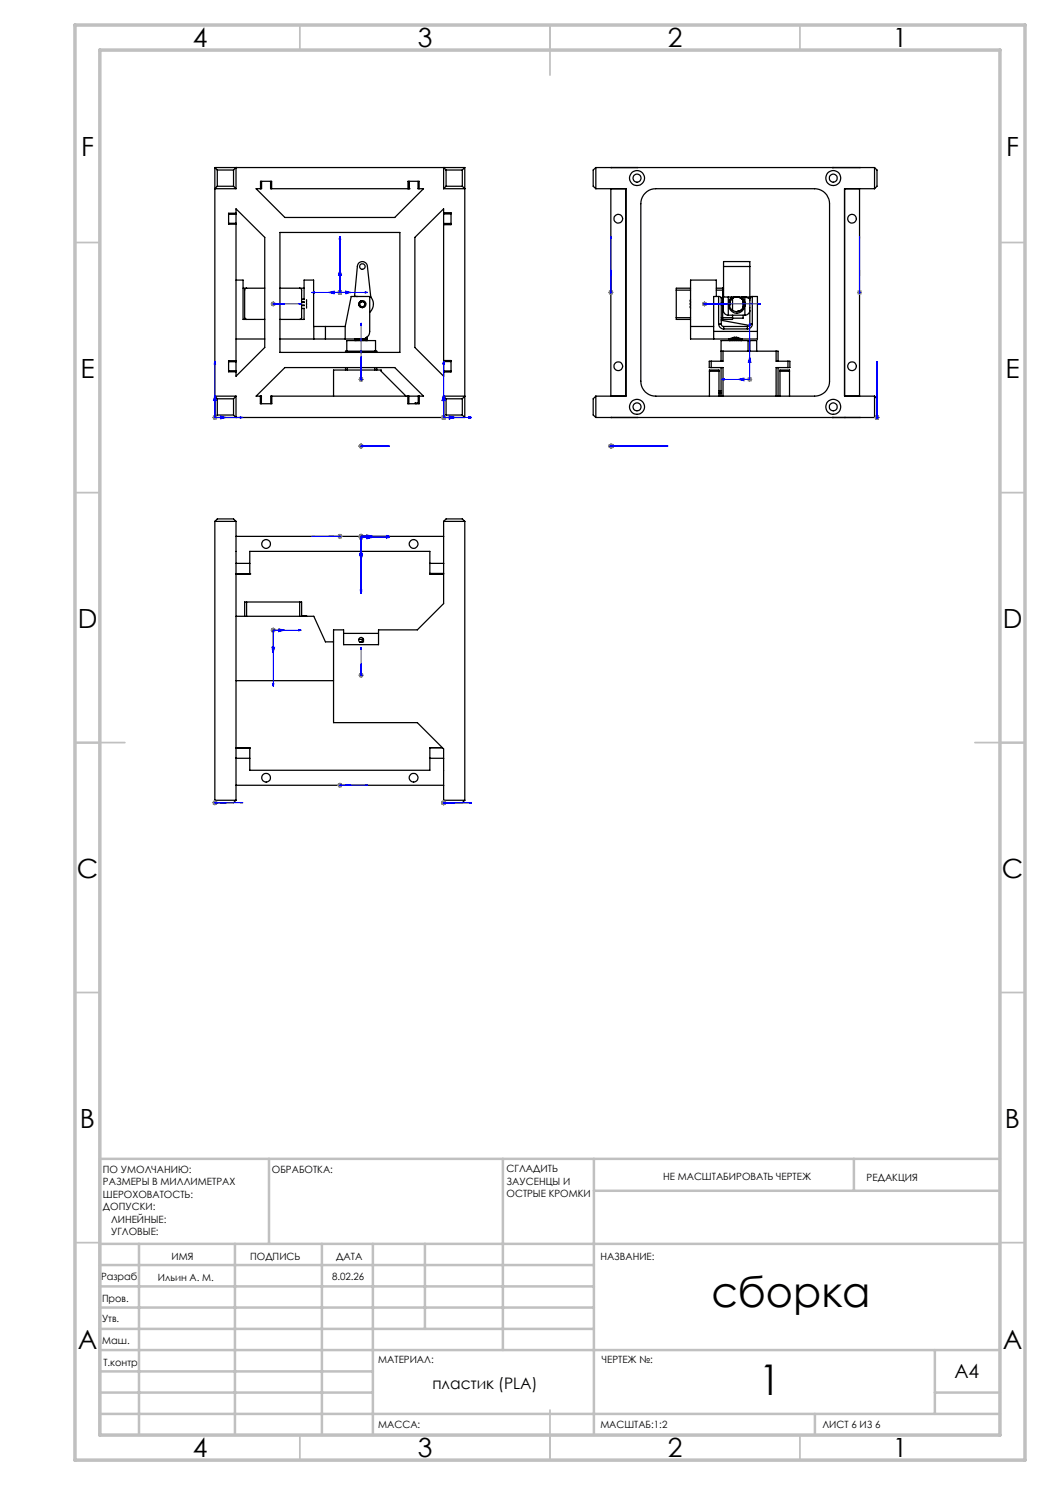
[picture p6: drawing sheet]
<svg xmlns="http://www.w3.org/2000/svg" width="210mm" height="297mm" viewBox="0 0 210 297" stroke-linecap="round" stroke-linejoin="round" font-family="sans-serif">
<g fill="none" stroke="#000" stroke-width=".25">
<path d="M43 33.5h50M43 33.5v50M43 33.5l.5 .5M43.5 34h3.2M43.5 37.2h3.2M43.5 37.2l-.5 .5h4.2M43.5 34v3.2M46.7 34v3.2M46.7 37.2l.5 .5M47.2 33.5h.1M47.2 33.5v4.2M47.2 33.5l-.5 .5"/>
<path d="M52.1 37.7h-.9l5.8 5.8h22l5.7-5.8h-.9M52.1 37.7v-1.4h2.2v1.4M52.3 36.3v1.4h-.2M54.1 36.3v1.4h.2M54.3 37.7h27.3M81.6 37.7h.2M81.6 37.7v-1.4h2.2v1.4M81.8 37.7h.1M81.8 36.3v1.4M83.6 36.3v1.4h.2M88.7 33.5h.1M88.7 33.5l.5 .5"/>
<path d="M88.7 33.5v4.2M89.2 34h3.3M89.2 37.2h3.3M89.2 34v3.2M89.2 37.2l-.5 .5M92.5 34v3.2M92.5 37.2l.5 .5h-4.3M93 33.5l-.5 .5M93 33.5v50M119.2 37.7h6v41.5h-6M119.2 33.5h55.7M119.2 33.5v4.2"/>
<path d="M119.2 33.5l-.6 .5v3.2l.6 .5M122.2 33.5h.1M122.2 37.7v41.5M129 38.6a2.79 2.79 0 0 1 2.2-.9h31.7a3 3 0 0 1 3 3v35.5a2.95 2.95 0 0 1-3 3h-31.7a2.95 2.95 0 0 1-3-3v-35.5l.1-.9zM166.5 33.5h.1M171.9 33.5h.1M171.9 37.7v41.5M174.9 37.7h-6v41.5h6M174.9 33.5l.5 .5v3.2l-.5 .5M174.9 33.5v4.2M45.7 44.7h1.5M45.7 42.9h1.5"/>
<path d="M47.2 44.7v.1M47.2 42.6v.3M47.2 56h1.4v7.9h4.4M47.2 42.6v-.8l5.8 5.7v22l-5.8 5.7v-.8M47.2 42.9v1.8M47.2 44.8v27.3M47.2 42.6h-1.5v2.2h1.5M48.6 57.6h4.4M49.3 57.6l-.4 .4v5.5l.4 .4M56 57.6h4.8M56 46.5h24v24h-24zM59.9 57.6l.4 .4v5.6l-.4 .3"/>
<path d="M60.3 59.8h.5M60.8 59.9v-3.9h1.9v9.3h6.3M61.3 59.9v.5M70.9 59.3l.6-6a1.01 1.01 0 0 1 1-1 1.01 1.01 0 0 1 1 1l.7 6.1M70.9 59.3h.6M70.9 59.2v.1M73.9 59.4h.3M74.2 59.4l.1 .1a2.15 2.15 0 0 1-.4 3M88.7 44.7v.2M88.7 42.5v.3M88.7 44.7h1.5M88.7 42.8h1.5"/>
<path d="M88.7 42.5v-.7l-5.7 5.7v22l5.7 5.7v-.8M88.7 42.8v1.9M88.7 44.9v27.2M88.7 42.5h1.5v2.4h-1.5M135.3 58h2.8M135.3 58v5.5M138.1 59.9l-.1 .2 .1 .3M138.1 57.6h-2.8v.4M143.3 59.3v-3.3h-5.2v11.8h7.7l.4-.1M143.3 57.6h1.4M143.3 58h1.4M143.7 59.3v5.5"/>
<path d="M144.5 57.6v2.9M144.7 59.3v2.5a1.04 1.04 0 0 0 1 1.2M144.7 53.3v-1h5.3v1M144.7 53.3v6.1h2.1M144.7 53.3h5.3M145.7 59.4v1.4M146.3 59.4l-.5 .9-.1 .5M146.5 59.6v2.5M146.8 59.5a1.46 1.46 0 0 0-.9 1.3M146.8 59.5h.1M146.8 59.5l-.4 .2M146.8 59.5a1.42 1.42 0 0 0-.9 1.3"/>
<path d="M146.8 59.4a1.51 1.51 0 0 0-.8 2.2 1.51 1.51 0 0 0 2.3 .3 1.51 1.51 0 0 0-.1-2.3M146.8 59.4h3.2M147 59.4l-.2 .1M147.1 59.4h.5M147.1 59.4h.1l-.4 .1M147.1 59.4l-.3 .1M147.6 59.4l.6 .3M147.6 59.4h-.1l.7 .3M147.9 59.4l.3 .2M148.2 59.7l.2 .2M148.2 59.7l.3 .2 .3 .9M148.2 59.7a1.44 1.44 0 0 1-.4 2.5"/>
<path d="M148.2 59.7h.1M148.2 59.6l.2-.2 .4 .5 .2 .6M148.8 59.4h.1M149 59.4v1.1M149 59.4h.1M149.1 59.4l.9 .4M149.1 59.4h.1M150 59.5l.3-.2h1.2v7M150 59.5h.1M150 53.3v11.5M150.5 59.3v5.5M43.5 79.8h3.2"/>
<path d="M43.5 79.8v3.2M45.7 72.4h1.5M45.7 74.2h1.5M46.7 79.8v3.2M47.2 72.1v.3M47.2 74.2v.2M47.2 79.2h-4.2l.5 .6M47.2 79.2l-.5 .6M47.2 72.4v1.8M47.2 79.2v4.3M47.2 67.8h5.8M47.2 72.1h-1.5v2.3h1.5"/>
<path d="M52.1 79.2h.2v1.5M52.1 79.2h-.9l5.8-5.7h22l5.7 5.7h-.8M52.1 79.2v1.5h2.3v-1.5M54.4 79.2h-.2v1.5M54.4 79.2h27.2M60.3 61.7h.5M60.3 61.1h.5M60.3 60.4h.5M60.8 61.6v2.3h-4.8M60.8 60.4v.1M60.8 61v.2M61.3 61.2v.4"/>
<path d="M61.3 60.5v.5M62.8 65.3v2.5M65.1 65.3v2.5M66.7 79.2v-5.2h9.5v.3l5 4.9M69 65.3l1.2-6h3.7v7a1.57 1.57 0 0 1-1.5 1.5h-16.4M69 65.3v2.5M69.1 73.5v.5M69.4 70.2v-2.1h5.7v2.1M69.5 70.2h-.4v.3M69.5 70.2h5.5M69.5 70.2v.3M69.5 73.5v.5"/>
<path d="M71 67.8v.3M71.1 67.8v.3M71.2 67.8v.3M71.3 67.8v.3M71.4 67.8v.3M71.6 67.8v.3M71.7 67.8v.3M72 67.8v.3M72.1 67.8v.3M72.2 60.2a.72 .72 0 0 0-.1 1.2M72.2 60.2l.1 .2M72.2 60.2h.1"/>
<path d="M72.3 60.4a.52 .52 0 0 0-.3 .4 .52 .52 0 0 0 .3 .5M72.3 61.3l-.1 .2M72.3 60.4a.51 .51 0 0 1 .7 .4M72.4 67.8v.3M72.4 60.3l-.1 .1M72.4 61.5h.1M72.5 61.3h.1M72.5 67.8v.3M72.6 60.4l.2 .1M72.7 67.8v.3M72.8 67.7v.4M72.9 60.6l.1 .2"/>
<path d="M73 60.8h.1M73 60.8a.51 .51 0 0 1-.7 .5M73 60.8v.2M73.1 67.7v.4M73.1 67.6v.5M73.3 67.5v.6M73.4 67.4v.7M75 70.2h.4v.3M75 70.2v.3M75 73.5v.5M75.4 73.5v.5M81.6 79.2h.2"/>
<path d="M81.6 79.2v1.5h2.3v-1.5M81.8 79.2h1.8M81.8 79.2v1.5M83.6 79.2h.3M83.6 79.2v1.5M88.7 72.1v.2M88.7 74.2v.2M88.7 72.3v1.9M88.7 79.2v4.3M88.7 79.2l.5 .6M88.7 79.2h4.3l-.5 .6M88.7 72.1h1.5v2.3h-1.5"/>
<path d="M88.7 72.3h1.5M88.7 74.2h1.5M89.2 79.8v3.2M89.2 79.8h3.3M92.5 79.8v3.2M119.2 79.2v4.3M119.2 79.2l-.6 .6v3.2l.6 .5M135.3 63.5v.4h2.8M135.3 63.5h2.8M138.1 61.2l-.1 .2 .1 .2M138.1 60.5l-.1 .3 .1 .2M138.1 65.3h4.6"/>
<path d="M141.9 79.2v-5.2h1.9v5.2M141.9 74.3h1.9M142.2 72.2h-.3v1.3h.3M142.2 73.5h2.4v5.7M142.2 72.2v1.3M142.7 66.3v1.5M142.7 66.3h8.8M143.7 64.8a1.02 1.02 0 0 0 1 1M143.7 64.8h.6M143.8 78.1h.4M143.8 78.7h.4M143.8 78.5h.4"/>
<path d="M144.2 70.2h.4M144.2 73.5v5.7M144.3 64.8v-5.3l-.4-.2h-1.2v7M144.3 64.8l.2 .4 .2 .1M144.3 61h.2M144.3 60.5h.2M144.3 63.5h2.2M144.3 64.1l5.6 1M144.5 61v2.9M144.5 60.5v.5M144.6 70.2h10.6M144.6 70.2v2h-2.4"/>
<path d="M144.7 65.3h4.8M144.7 65.8h4.8M144.7 65.3v.5M145.7 60.8v2.2M145.7 63h3.3M145.7 60.8h.1M145.7 60.8a1.65 1.65 0 0 0 1.5 1.8 1.65 1.65 0 0 0 1.8-1.4M145.9 61v.2M145.9 67.8v.3M145.9 60.8h.1M145.9 61.1h.1M145.9 60.6v.2"/>
<path d="M145.9 60.8v.3M146 60.3v.1M146 67.8v.3M146 67.7v.4M146.2 67.7v.4M146.3 67.6v.5M146.5 67.5v.6M146.5 63.5v.4h-2.2M146.5 63v.5M146.6 67.5v.6M146.8 67.4v.7M147 67.4v.7"/>
<path d="M147.2 67.4v.7M147.4 67.4v.7M147.6 67.5v.6M147.7 67.5v.6M147.8 62.2l-.3 .1M147.9 67.6v.5M148 67.7l.4 .1M148 67.7v.4M148.2 67.7v.4M148.2 67.8v.3M148.3 67.8v.3M148.3 67.8h.1"/>
<path d="M148.6 60.1l.1 .3M148.6 60.1v1.5M148.6 63v.6h-2.1M148.6 61h.2M148.6 60.9h.2M148.6 60.6h.2M148.6 60.5h.2M148.6 61.3h.2M148.6 61.4h.1M148.6 60.1h.1M148.7 60.3h.1M148.8 60.6h.1"/>
<path d="M148.8 60.8h.1M148.8 60.5h.1M148.8 60.8v.5M149 60.5v.7M149 61.2v1.8M149.5 65.3v.5M149.6 68.1h-5.4v4.1M149.6 68.1v2.1M149.6 68.1h.4M150 62.1a.96 .96 0 0 1-1 .9M150 68.1h1.3v2.1M150 64.8l-.1 .3-.4 .2"/>
<path d="M150 68.1v2.1M150 64.8h.5M150.5 64.8a.96 .96 0 0 1-1 1M151.5 66.3v1.5h-3.1M155.2 70.2h.4v2M155.2 70.2v2h2.4M155.6 73.5v5.7M156 79.2v-5.2h1.9v5.2M156 74.3h1.9M157.6 72.2h.4v1.3h-.4M157.6 73.5h-2.4v5.7M157.6 72.2v1.3"/>
<path d="M174.9 79.2l.5 .6v3.2l-.5 .5M174.9 79.2v4.3M43 83.5h50M43.5 83h3.2M43.5 83l-.5 .5M46.7 83l.5 .5M47.2 83.5h.1M83 80.6l.1 .1M83 80.6l.3 .1M83 80.6h.6M88.7 83.5h.1M89.2 83h3.3"/>
<path d="M89.2 83l-.5 .5M92.5 83l.5 .5M119.2 83.5h55.7M122.2 83.5h.1M166.5 83.5h.1M168.9 83.5h.1M171.9 83.5h.1M43 104.3v55.8M43 104.3h4.2M43 104.3l.5-.5h3.2l.5 .5M47.2 104.3v55.8M47.2 114.8h2.8"/>
<path d="M47.2 112.7h2.8M47.2 107.3h41.5M50 112.7v2.1M50 114.8h.1M50 112.7v-2.4h36v2.4M86 112.7v2M86 114.7v.1M86 114.8h2.7M86 112.7h2.7M86 114.7h2.7M88.7 104.3v16.4l-5.2 5.3h-7.8v2.9h-7v-2.9h-2v18.5h16.8l5.2 5.3v10.3M88.7 104.3h4.3"/>
<path d="M88.7 104.3l.5-.5h3.3l.5 .5M93 104.3v55.8M47.2 123.3h15.6l2.3 5.1h1.6M47.2 136.1h19.5M49.3 120.4h-.4v2.9M49.3 120.4h10.6M49.3 120.4v2.9M59.9 120.4h.4v2.9M59.9 120.4v2.9M60.3 123.2h1v.1M68.7 126.7h7M71.8 127.9h.9"/>
<path d="M71.9 128.4h.1M71.9 128.4h.6M72.4 127.9v.5M72.5 128.4h.1M47.2 149.5h2.8M47.2 151.7h2.8M47.2 157.1h41.5M47.2 149.6h2.8M50 149.6v2.1M50 149.6h.1M50 149.5v.1M50 151.7v2.4h36v-2.4"/>
<path d="M86 149.5v2.2M86 149.5h.1M86 149.5h2.5M86 151.7h2.7M43 160.1h4.2M43 160.1l.5 .4h3.2l.5-.4M88.7 160.1h4.3M88.7 160.1l.5 .4h3.3l.5-.4"/>
<circle cx="127.4" cy="35.6" r="1.48"/>
<circle cx="127.4" cy="35.6" r=".81"/>
<circle cx="166.6" cy="35.6" r=".81"/>
<circle cx="166.7" cy="35.6" r="1.49"/>
<circle cx="72.5" cy="53.3" r=".56"/>
<circle cx="123.7" cy="43.7" r=".87"/>
<circle cx="170.4" cy="43.7" r=".87"/>
<circle cx="72.5" cy="60.8" r=".71"/>
<circle cx="123.7" cy="73.3" r=".88"/>
<circle cx="170.4" cy="73.3" r=".88"/>
<circle cx="127.4" cy="81.4" r="1.5"/>
<circle cx="127.4" cy="81.4" r=".8"/>
<circle cx="166.6" cy="81.4" r=".8"/>
<circle cx="166.7" cy="81.4" r="1.51"/>
<circle cx="53.2" cy="108.8" r=".88"/>
<circle cx="82.7" cy="108.8" r=".88"/>
<circle cx="72.2" cy="128" r=".49"/>
<circle cx="53.2" cy="155.5" r=".88"/>
<circle cx="82.7" cy="155.6" r=".87"/>
</g>
<g fill="none" stroke="#00f" stroke-width=".2">
<path d="M62.3 58.5l.6-.2v.3zM62.3 58.5h11.3M65.7 58.5l1.2-.3v.6zM68 47.2l.1 .6h-.3zM68 54l.3 1.1h-.6zM68 47.2v11.3M69.1 58.2l1.1 .3-1.1 .3zM73 58.3l.6 .2-.6 .1zM122.2 58.3v.3zM122.2 47.2v.6v-.6M122.2 58.2v.6zM122.2 54v1.1v-1.1"/>
<path d="M122.2 47.2v11.3M122.2 58.5h.1M171.9 58.3v.3zM171.9 47.2v.6v-.6M171.9 58.2v.6zM171.9 54v1.1v-1.1M171.9 47.2v11.3M171.9 58.5h.1M43 72.2v11.3h5.6M43 72.2l.1 .6h-.3zM43 79l.3 1.1h-.6zM54.4 60.8h.5z"/>
<path d="M54.5 60.8h.3zM54.6 60.8h.1M54.6 60.8h5.7M56.9 60.8h-1.1h1.1M60.3 60.8h-.6h.6M72.2 75.9h.1M72.2 75.7v.3zM72.2 64.6v.6v-.6M72.2 75.6v.6zM72.2 71.4v1.1v-1.1M72.2 64.6v11.3M88.7 72.2l.2 .6h-.3z"/>
<path d="M88.7 79l.3 1.1h-.6zM88.7 72.2v11.3h5.7M140.6 60.8h.6zM140.8 60.8h.2zM140.9 60.8h11.3M140.9 60.8h.1M144.3 75.9l.6-.2v.3zM145.4 60.8h-1.1h1.1M147.7 75.9l1.1-.3v.6zM149.9 64.6l.2 .6h-.3zM149.9 71.4l.3 1.1h-.6zM149.9 64.6v11.3h-5.6"/>
<path d="M152.2 60.8h-.6h.6M175.4 72.2v.6v-.6M175.4 79v1.1v-1.1M175.4 72.2v11.3M44.1 83.2l1.1 .3-1.1 .3zM48 83.4l.6 .1-.6 .1zM71.9 89.2h.6zM72.1 89.2h.3zM72.2 89.2h.1M72.2 89.2h5.7M74.5 89.2h-1.2h1.2M77.9 89.2h-.6h.6"/>
<path d="M89.9 83.2l1.1 .3-1.1 .3zM93.8 83.4l.6 .1-.6 .1zM121.8 89.2h.6zM122 89.2h.3zM122.1 89.2h.5zM122.1 89.2h11.5M122.1 89.2h.1M122.2 89.2h.3zM122.3 89.2h.1M126.6 89.2h-1.1h1.1M126.9 89.2h-1.2h1.2M133.4 89.2h-.6h.6"/>
<path d="M133.6 89.2h-.5h.5M175.4 83.4v.2zM175.4 83.2v.6zM175.4 83.5h.1M62.3 107.3h.6h-.6M62.3 107.3h5.7M65.7 107.3h1.2h-1.2M67.7 107.3h.6zM67.8 107.3h.3zM68 107.3h.1M71.9 110.9h.6l-.3 1.1zM71.9 110.6h.6l-.3 1.2z"/>
<path d="M72.1 118.2h.3l-.2 .6zM72.1 118h.3l-.2 .5zM72.2 107.5h5.7M73.3 107.2l1.2 .3-1.2 .3zM73.3 107l1.2 .2-1.2 .3zM77.3 107.3l.6 .2-.6 .1zM77.3 107.1l.6 .1-.6 .2zM77.9 107.2h-5.7v11.6M54.4 129.4h.5l-.3 1.2zM54.5 136.7h.3l-.2 .6zM55.8 125.8l1.1 .2-1.1 .3zM59.7 125.9l.6 .1-.6 .2z"/>
<path d="M60.3 126h-5.7v11.3M72.2 135h.1M72.2 129.4v.6v-.6M72.2 134.9v.3zM72.2 132.8v1.1v-1.1M72.2 134.8v.5zM72.2 129.4v5.6M67.7 157.1h.6zM67.8 157.1h.3zM68 157.1h.1M68 157.1h5.6M70.2 157.1h-1.1h1.1"/>
<path d="M73.6 157.1h-.6h.6M42.7 160.5h.6zM42.8 160.5h.3zM43 160.5h.1M43 160.5h5.6M45.2 160.5h-1.1h1.1M48.6 160.5h-.6h.6M88.4 160.5h.6zM88.6 160.5h.3zM88.7 160.5h.1M88.7 160.5h5.7M91 160.5h-1.1h1.1"/>
<path d="M94.4 160.5h-.6h.6"/>
</g>
<g fill="none" stroke="#808080" stroke-width=".2">
<path d="M67.5 58.5h1M67.6 58.1l.7 .7M68 58v1M68.3 58.1l-.7 .7M121.6 58.5h1.1M121.8 58.1l.7 .7M122.2 58v1M122.5 58.1l-.7 .7M171.4 58.5h1M171.6 58.1l.7 .7M171.9 58v1M172.3 58.1l-.7 .7"/>
<path d="M54.2 60.8h.9M54.3 60.4l.7 .7M54.6 60.3v1M55 60.4l-.7 .7M71.7 75.9h1M71.9 75.5l.7 .7M72.2 75.4v1M72.6 75.5l-.7 .7M140.4 60.8h1M140.5 60.4l.8 .7M140.9 60.3v1M141.3 60.4l-.8 .7"/>
<path d="M149.4 75.9h1M149.6 75.5l.7 .7M149.9 75.4v1M150.3 75.5l-.7 .7M42.5 83.5h1M42.6 83.1l.7 .8M43 83v1M43.3 83.1l-.7 .8M71.7 89.2h1M71.9 88.9l.7 .7M72.2 88.7v1M72.6 88.9l-.7 .7"/>
<path d="M88.2 83.5h1M88.4 83.1l.7 .8M88.7 83v1M89.1 83.1l-.7 .8M121.6 89.2h1.2M121.8 88.9l.7 .7M122 88.9l.7 .7M122.1 88.7v1M122.3 88.7v1M122.5 88.9l-.7 .7M122.7 88.9l-.7 .7M174.9 83.5h1"/>
<path d="M175 83.1l.8 .8M175.4 83v1M175.8 83.1l-.8 .8M67.5 107.3h1M67.6 106.9l.7 .7M68 106.8v1M68.3 106.9l-.7 .7M71.7 107.5h1M71.7 107.2h1M71.9 107.1l.7 .7M71.9 106.9l.7 .7M72.2 106.7v1.3"/>
<path d="M72.6 107.1l-.7 .7M72.6 106.9l-.7 .7M54.2 126h.9M54.3 125.7l.7 .7M54.6 125.5v1M55 125.7l-.7 .7M71.7 135h1M71.9 134.7l.7 .7M72.2 134.5v1.1M72.6 134.7l-.7 .7M67.5 157.1h1M67.6 156.7l.7 .7"/>
<path d="M68 156.6v.9M68.3 156.7l-.7 .7M42.5 160.5h1M42.6 160.2l.7 .7M43 160.1v.9M43.3 160.2l-.7 .7M88.2 160.5h1M88.4 160.2l.7 .7M88.7 160.1v.9M89.1 160.2l-.7 .7"/>
</g>
<g fill="none" stroke="#c0c0c0" stroke-width=".35">
<path d="M60 5v5M110 5v10M160 5v5M15 48.5h5M200 48.5h5M15 98.5h5M200 98.5h5M15 148.5h10M195 148.5h10M15 198.5h5M200 198.5h5M15 248.5h5"/>
<path d="M200 248.5h5M60 287v5M110 282v10M160 287v5"/>
</g>
<g fill="none" stroke="#c0c0c0" stroke-width=".5">
<path d="M53.8 231.8v17M100.6 231.8v38.2M118.8 231.8v55.2M118.8 238.2h81.2M170.8 231.8v6.4M200 231.8h-180v55.2M20 248.8h180M20 257.3h98.8M20 253h98.8M27.8 248.8v38.2M47 248.8v38.2M64.4 248.8v38.2"/>
<path d="M74.6 248.8v38.2M85 248.8v17M20 265.8h98.8M20 261.5h98.8M20 278.5h54.6M20 274.3h54.6M20 270h180M187 278.5h13M187 270v12.8M20 282.8h180M163 282.8v4.2"/>
</g>
<path d="M15 5h190v287h-190zM20 10h180v277h-180z" fill="none" stroke="#c0c0c0" stroke-width=".7"/>
<path d="M93.8 83.4l.6 .1-.6 .1zM88.7 72.2l.2 .6h-.3zM72.2 75.7v.3zM72.2 64.6v.6zM73 58.3l.6 .2-.6 .1zM68 47.2l.1 .6h-.3zM48 83.4l.6 .1-.6 .1zM43 72.2l.1 .6h-.3zM62.3 58.5l.6 .1v-.3zM68 47.2l-.2 .6h.3zM93.8 83.4l.6 .1-.6 .1zM88.7 72.2l.2 .6h-.3zM59.7 60.8h.6zM54.5 60.8h.3zM77.3 89.2h.6zM72.1 89.2h.3zM77.3 89.2h.6zM72.1 89.2h.3zM89.9 83.2l1.1 .3-1.1 .3zM88.7 79l.3 1.1h-.6zM72.2 75.6v.6zM72.2 71.4v1.1zM69.1 58.2l1.1 .3-1.1 .3zM68 54l.3 1.1h-.6zM44.1 83.2l1.1 .3-1.1 .3zM43 79l.3 1.1h-.6zM65.7 58.5l1.2 .3v-.6zM68 54l-.3 1.1h.6zM89.9 83.2l1.1 .3-1.1 .3zM88.7 79l.3 1.1h-.6zM55.8 60.8h1.1zM54.4 60.8h.5zM73.3 89.2h1.2zM71.9 89.2h.6zM73.3 89.2h1.2zM71.9 89.2h.6zM175.4 83.4v.2zM175.4 72.2v.6zM144.3 75.9l.6 .1v-.3zM149.9 64.6l-.1 .6h.3zM171.9 58.3v.3zM171.9 47.2v.6zM175.4 83.4v.2zM175.4 72.2v.6zM122.2 58.3v.3zM122.2 47.2v.6zM175.4 83.4v.2zM175.4 72.2v.6zM140.8 60.8h.2zM151.6 60.8h.6zM122.2 89.2h.3zM133.1 89.2h.5zM122 89.2h.3zM132.8 89.2h.6zM175.4 83.2v.6zM175.4 79v1.1zM147.7 75.9l1.1 .3v-.6zM149.9 71.4l-.3 1.1h.6zM171.9 58.2v.6zM171.9 54v1.1zM175.4 83.2v.6zM175.4 79v1.1zM122.2 58.2v.6zM122.2 54v1.1zM175.4 83.2v.6zM175.4 79v1.1zM140.6 60.8h.6zM144.3 60.8h1.1zM122.1 89.2h.5zM125.7 89.2h1.2zM121.8 89.2h.6zM125.5 89.2h1.1zM93.8 160.5h.6zM88.6 160.5h.3zM72.2 129.4v.6zM72.2 134.9v.3zM73 157.1h.6zM67.8 157.1h.3zM48 160.5h.6zM42.8 160.5h.3zM62.3 107.3h.6zM67.8 107.3h.3zM93.8 160.5h.6zM88.6 160.5h.3zM59.7 125.9v.3l.6-.2zM54.5 136.7l.1 .6 .2-.6zM77.3 107.3v.3l.6-.1zM72.1 118.2l.1 .6 .2-.6zM77.3 107.1v.3l.6-.2zM72.1 118l.1 .5 .2-.5zM89.9 160.5h1.1zM88.4 160.5h.6zM72.2 132.8v1.1zM72.2 134.8v.5zM69.1 157.1h1.1zM67.7 157.1h.6zM44.1 160.5h1.1zM42.7 160.5h.6zM65.7 107.3h1.2zM67.7 107.3h.6zM89.9 160.5h1.1zM88.4 160.5h.6zM55.8 125.8v.5l1.1-.3zM54.4 129.4l.2 1.2 .3-1.2zM73.3 107.2v.6l1.2-.3zM71.9 110.9l.3 1.1 .3-1.1zM73.3 107v.5l1.2-.3zM71.9 110.6l.3 1.2 .3-1.2z" fill="#00f"/>
<g font-size="8.5">
<text x="142.3" y="261.4">сборка</text>
<text x="151.8" y="278.9">1</text>
</g>
<g font-size="5.3">
<text x="38.5" y="9.5">4</text>
<text x="83.5" y="9.5">3</text>
<text x="133.6" y="9.5">2</text>
<text x="178.6" y="9.5">1</text>
<text x="16.2" y="31.3">F</text>
<text x="201.2" y="31.3">F</text>
<text x="16.1" y="75.5">E</text>
<text x="201.1" y="75.5">E</text>
<text x="15.5" y="125.5">D</text>
<text x="200.5" y="125.5">D</text>
<text x="15.4" y="175.5">C</text>
<text x="200.4" y="175.5">C</text>
<text x="16" y="225.5">B</text>
<text x="201" y="225.5">B</text>
<text x="15.5" y="269.8">A</text>
<text x="200.5" y="269.8">A</text>
<text x="38.5" y="291.5">4</text>
<text x="83.5" y="291.5">3</text>
<text x="133.6" y="291.5">2</text>
<text x="178.6" y="291.5">1</text>
</g>
<text font-size="3.9" x="190.9" y="275.5">A4</text>
<text font-size="3.2" x="86.5" y="277.9">пластик (PLA)</text>
<g font-size="2">
<text x="20.6" y="234.6">ПО УМОЛЧАНИЮ:</text>
<text x="20.6" y="237.1">РАЗМЕРЫ В МИЛЛИМЕТРАХ</text>
<text x="20.6" y="239.6">ШЕРОХОВАТОСТЬ:</text>
<text x="54.4" y="234.6">ОБРАБОТКА:</text>
<text x="101.3" y="234.5">СГЛАДИТЬ</text>
<text x="101.3" y="237">ЗАУСЕНЦЫ И</text>
<text x="101.3" y="239.5">ОСТРЫЕ КРОМКИ</text>
<text x="132.6" y="236">НЕ МАСШТАБИРОВАТЬ ЧЕРТЕЖ</text>
<text x="173.3" y="236.2">РЕДАКЦИЯ</text>
<text x="20.6" y="242.1">ДОПУСКИ:</text>
<text x="22.2" y="244.6">ЛИНЕЙНЫЕ:</text>
<text x="22.2" y="247.1">УГЛОВЫЕ:</text>
<text x="34.3" y="252">ИМЯ</text>
<text x="50" y="251.9">ПОДПИСЬ</text>
<text x="67.2" y="251.9">ДАТА</text>
<text x="120.1" y="251.9">НАЗВАНИЕ:</text>
<text x="20.2" y="256.1">Разраб.</text>
<text x="31.6" y="256.1">Ильин А. М.</text>
<text x="66.4" y="255.9">8.02.26</text>
<text x="20.4" y="260.3">Пров.</text>
<text x="20.4" y="264.4">Утв.</text>
<text x="20.5" y="268.8">Маш.</text>
<text x="20.7" y="273.1">Т.контр</text>
<text x="75.6" y="272.5">МАТЕРИАЛ:</text>
<text x="120.4" y="272.5">ЧЕРТЕЖ №:</text>
<text x="75.6" y="285.5">МАССА:</text>
<text x="120.1" y="285.6">МАСШТАБ:1:2</text>
<text x="164.5" y="285.6">ЛИСТ 6 ИЗ 6</text>
</g>
</svg>
